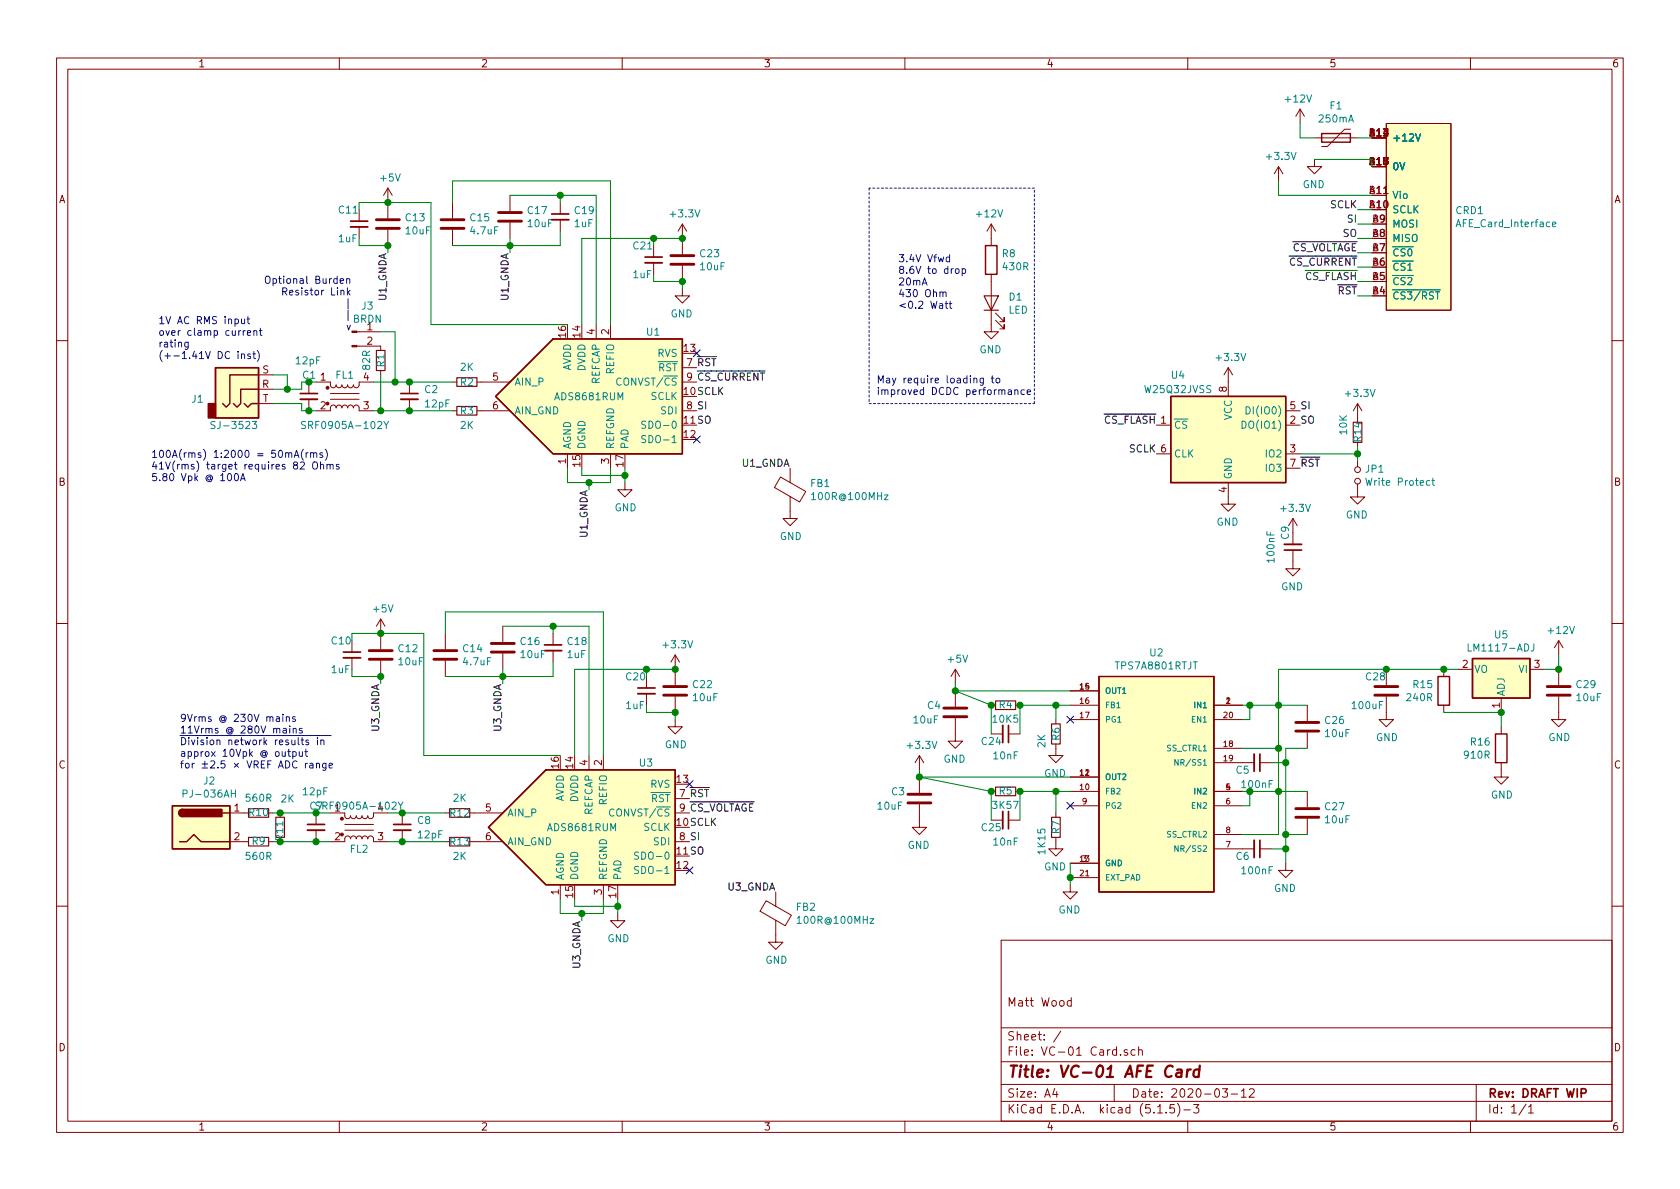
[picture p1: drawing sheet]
<svg xmlns="http://www.w3.org/2000/svg" width="297mm" height="210mm" viewBox="0 0 297 210" stroke-linecap="round" stroke-linejoin="round" font-family="sans-serif">
<g fill="none" stroke="#840000" stroke-width=".18">
<path d="M10 10.3h277v189.9h-277zM12 12.2h273v186.1h-273zM60 10.3v1.9M110 10.3v1.9M160 10.3v1.9M210 10.3v1.9M229.9 19.3l.7 1.3M229.9 19.3v2.5M229.9 19.3l-.8 1.3M260 10.3v1.9M63.5 37.1v2M68.6 33.3l-.8 1.2"/>
<path d="M68.6 33.3v5.3M68.6 33.3l.7 1.2M80 35.8v2.8M90.2 34.5v2.8M90.2 39.4v2.8M99.1 35.8v2M99.1 38.9v2M120.6 39.6v5.4M120.6 39.6l-.7 1.3M120.6 39.6l.8 1.3M175.3 39.6v3.8M175.3 39.6l.7 1.3"/>
<path d="M175.3 39.6l-.8 1.3M226.1 29.5l-.8 1.2M226.1 29.5v2.5M226.1 29.5l.7 1.2M232.4 28.2v1.3h-1.3l1.3 1.2 1.3-1.2h-1.3M232.4 24.4h7.6M238.8 22.9h-1.1l-3 3h-1M245.1 21.8h11.4v33.1h-11.4zM63.1 58.7h4.2M63.5 40.1v2.1M68.6 40.6v2.8M80 40.6v2.8"/>
<path d="M105.4 57.4v2.5M107.9 57.4v2.5M115.6 43.4v2.1M115.6 46.5v2M120.6 51v1.3h-1.2l1.2 1.3 1.3-1.3h-1.3M120.6 47v2.8M175.3 48.5v10.2h-1.3l1.3 1.2 1.2-1.2h-1.2M176 56.6l1.5 1.6v-.8v.8h-.7M176 55.4l1.5 1.5v-.8v.8h-.7M10 60.2h2M45.7 68.8h2.6M45.7 66.3h2.6"/>
<path d="M45.7 71.4h2.6M54.6 67.6v2M54.6 70.6v2M55.9 72.6h2.5v-.6l.4-.4 .5 .1 .1 .4 .2-.3 .2-.2 .5 .1 .2 .4 .1-.3 .3-.2 .4 .1 .2 .4 .1-.3 .3-.2 .4 .1 .2 .4 .2-.4 .4-.1 .4 .4v.6h2.5M55.9 67.6h2.5v.6l.5 .4 .3-.1 .2-.4 .1 .3 .4 .2 .3-.1 .3-.4 .1 .3 .3 .2 .4-.1 .2-.4 .3 .4h.5l.2-.4 .2 .3 .4 .2 .4-.4v-.6h2.5M58.4 69.6h5.1M58.4 70.6h5.1M63.1 61.2h4.2v.8M67.3 65.5v.8M72.4 67.6v2M72.4 70.6v2M80 67.6h.8"/>
<path d="M80 72.6h.8M84.3 67.6h5.9M84.3 72.6h5.9M120.6 67.6h2.6M120.6 72.6h2.6M120.6 65h2.6M204.5 75.2h2.5M217.2 65l-.8 1.3M217.2 65v5.1M217.2 65l.7 1.3M227.3 72.6h2.6M227.3 75.2h2.6"/>
<path d="M240 71.4v3.3M240 78.2v.8M240 71.4l-.7 1.2M240 71.4l.8 1.2M285 60.2h2M100.3 80.3v2.5M107.9 80.3v2.5M110.5 85.3v1.3h1.3l-1.3 1.3-1.3-1.3h1.3M138 84.3l4.5 2.6-1.1 1.9-4.5-2.6zM139.7 87.8v3.9h1.3l-1.3 1.3-1.3-1.3h1.3M139.7 82.8v2.5M204.5 80.3h2.5"/>
<path d="M217.2 85.3v3.8h-1.3l1.3 1.3 1.2-1.3h-1.2M227.3 80.3h2.6M227.3 82.8h2.6M228.6 97.3v3.3h-1.3l1.3 1.2 1.3-1.2h-1.3M228.6 91.7l-.8 1.3M228.6 91.7v4.6M228.6 91.7l.8 1.3M240 85.6v2.3h-1.2l1.2 1.2 1.3-1.2h-1.3M240 81.5v1M10 110.3h2M62.2 113.3v2M62.2 116.3v2.1"/>
<path d="M67.3 109.5v5.3M67.3 116.8v2.8M67.3 109.5l-.8 1.2M67.3 109.5l.8 1.2M78.7 112v2.8M78.7 116.8v2.8M88.9 110.7v2.8M88.9 115.6v2.8M97.8 112v2M97.8 115.1v2M114.3 119.6v2.1M119.4 115.8v5.4"/>
<path d="M119.4 115.8l-.8 1.3M119.4 115.8l.7 1.3M168.9 118.4l-.8 1.2M168.9 118.4v2.5M168.9 118.4l.8 1.2M194.3 119.6h20.3v38.1h-20.3zM245.1 118.4v2.8M255.3 118.4v1.2M257.8 118.4h2.5M270.5 118.4h2.5M275.6 113.3l-.8 1.2M275.6 113.3v2.5"/>
<path d="M275.6 118.4v2.8M275.6 113.3l.8 1.2M285 110.3h2M104.1 133.6v2.5M106.7 133.6v2.5M114.3 122.7v2M119.4 127.2v1.3h1.2l-1.2 1.3-1.3-1.3h1.3M119.4 123.2v2.8M162.6 133.6l-.8 1.3M162.6 133.6v2.5M162.6 137.4v2.8M162.6 133.6l.7 1.3"/>
<path d="M168.9 127v4.1h-1.3l1.3 1.2 1.3-1.2h-1.3M168.9 122.2v2.8M175.3 129.8h2M175.3 124.7h.7M175.3 139.9h.7M178.3 129.8h2M179.6 124.7h.7M179.6 139.9h.7M186.7 131.6v2h-1.3l1.3 1.3 1.3-1.3h-1.3M186.7 127.2v.8M189.2 124.7h5.1M189.2 139.9h5.1"/>
<path d="M189.2 137.4h5.1M189.2 122.2h5.1M189.2 127.2h5.1M214.6 124.7h5.1M214.6 139.9h5.1M214.6 127.2h5.1M214.6 132.3h5.1M214.6 134.9h7.1M222.8 134.9h2M231.1 124.7v2.8M231.1 129.5v2.8M231.1 139.9v2.8"/>
<path d="M245.1 123.2v4h1.3l-1.3 1.3-1.3-1.3h1.3M255.3 124.7v1.3M265.4 134.9v2.5h1.3l-1.3 1.3-1.2-1.3h1.2M265.4 123.4v2.6M265.4 128.5v1.3M275.6 123.2v4h1.3l-1.3 1.3-1.3-1.3h1.3M40.6 148.8h3.3M40.6 143.8h3.3M47.5 148.8h.8M47.5 143.8h.8M49.5 143.8v.7M55.9 143.8v2"/>
<path d="M55.9 146.8v2M58.4 148.8h2.6v-.6l.4-.4 .4 .1 .2 .4 .1-.3 .3-.2 .4 .1 .2 .4 .1-.3 .3-.2 .4 .1 .2 .4 .1-.3 .3-.2 .4 .1 .2 .4 .2-.4 .4-.1 .4 .4v.6h2.6M61 143.8v.6l.4 .4 .4-.1 .2-.4 .1 .3 .3 .2 .4-.1 .2-.4 .1 .3 .3 .2 .4-.1 .2-.4 .3 .4h.5l.2-.4 .2 .3 .4 .2 .4-.4v-.6M61 145.8h5M61 146.8h5M71.1 143.8v2M71.1 146.8v2M78.7 148.8h.8M78.7 143.8h.8M83.1 148.8h5.8M83.1 143.8h5.8M99.1 156.5v2.5"/>
<path d="M106.7 156.5v2.5M119.4 148.8h2.5M119.4 143.8h2.5M119.4 141.2h2.5M135.5 159.3l4.4 2.5-1.1 1.9-4.4-2.6zM137.2 157.7v2.6M162.6 142.2v4.1h-1.3l1.3 1.3 1.2-1.3h-1.2M175.3 145h2M178.3 145h2M186.7 148.1v2h-1.3l1.3 1.3 1.3-1.3h-1.3M186.7 143.8v.7M189.2 156.5v1.2h-1.2l1.2 1.3 1.3-1.3h-1.3"/>
<path d="M189.2 152.6h5.1M189.2 155.2h5.1M189.2 142.5h5.1M214.6 142.5h5.1M214.6 150.1h7.1M214.6 147.6h5.1M222.8 150.1h2M227.3 152.6v1.3h-1.2l1.2 1.3 1.3-1.3h-1.3M231.1 144.8v2.8M10 160.2h2M109.2 161.5v1.3h1.3l-1.3 1.3-1.3-1.3h1.3M137.2 162.8v3.8h1.2l-1.2 1.3-1.3-1.3h1.3"/>
<path d="M177 166.3h108v32h-108zM189.4 177l-.4-.1-.3 .3 .1 .6 .2 .1 .4-.1M189.4 176.4v1.5M285 160.2h2M60 198.3v1.9M110 198.3v1.9M160 198.3v1.9M177 194.8h108M177 191.8h108M177 187.8h108M177 181.8h108M186.5 192.5l-.4 1h1"/>
<path d="M186.8 193v1M187.6 182.3l-1.3 2M197 191.8v3M198.1 186.5v.1M199.3 185.7a.37 .37 0 0 0-.5 .1v.2l.5 .2 .1 .1-.2 .3-.4-.1M200.7 185.7l-.4-.1-.3 .3 .1 .6 .2 .1 .4-.1M201.3 185.7h.1a.37 .37 0 0 1 .6 .1v.8M201.3 185.1v1.5M204.7 196.8h.8M206.2 196.7v.1M207.6 195.3h-.7l-.1 .7 .2-.1 .5 .1 .2 .2-.1 .5-.2 .1-.6-.1M208.2 195.1a1.71 1.71 0 0 1 0 2.3"/>
<path d="M209.3 196.3h1.2M210 198.3v1.9M211 195.3h1l-.5 .6 .4 .1v.7l-.2 .1-.7-.1M216.1 192.5h.9l-.4 .6 .4 .1v.7l-.2 .1-.7-.1M217.7 193.5h1.1M219.5 193l.4-.5v1.5M219.5 194h.8M220.9 192.7l.2-.2h.4l.2 .2 .1 .3-1 1h1M260 198.3v1.9M261 191.8v6.5M269.8 195.2l-1.2 2M270.3 195.8l.4-.5v1.5"/>
<path d="M270.3 196.8h.8"/>
<circle cx="240" cy="85.1" r=".51"/>
<circle cx="240" cy="83.1" r=".51"/>
</g>
<g fill="none" stroke="#840000" stroke-width=".3">
<path d="M62 39.1h3M97.5 37.8h3.1M114 45.5h3.1M53.1 69.6h3M70.9 69.6h3M227.1 97.3h3M60.7 115.3h3.1M96.3 114h3M112.8 121.7h3M178.3 128.3v3M222.8 133.3v3.1M54.4 145.8h3"/>
<path d="M69.6 145.8h3M178.3 143.5v3.1M222.8 148.6v3M279.6 193.3l.7-.1 .1-.2-.1-.4-.7-.1v1.5"/>
</g>
<path d="M208.1 189.2h.8l-.1 1.2M208.9 189.6l-.6 .1a.4 .4 0 0 0-.4 .3 .4 .4 0 0 0 .3 .4l.7-.1M210 189.1l-.2 1.3M210.5 189.1a.5 .5 0 0 0-.6 .4M212.1 189.2a.68 .68 0 0 0-1 .3l-.1 .6 .2 .2 .1 .1 .6-.1M212.1 188.4l-.2 2" fill="none" stroke="#840000" stroke-width=".41"/>
<g fill="#ffffc2" stroke="#ffffc2" stroke-width=".18">
<path d="M245.1 21.8h11.4v33.1h-11.4z"/>
<path d="M30.5 142.5h10.1v7.6h-10.1z"/>
<path d="M96.5 136.1h22.9v20.4h-22.9l-10.1-10.2z"/>
<path d="M260.3 116.5h10.2v6.9h-10.2z"/>
<path d="M38.1 65h7.6v8.9h-7.6z"/>
<path d="M207 70.1h20.3v15.2h-20.3z"/>
<path d="M194.3 119.6h20.3v38.1h-20.3z"/>
<path d="M97.8 59.9h22.8v20.4h-22.8l-10.2-10.2z"/>
</g>
<g fill="none" stroke="#008484" stroke-width=".18">
<path d="M250.3 23.7l.4 1.2 .5-1.2M274.5 39.7l.6-.1-.1-.3h-.3l-.2 .1v.7h.5M248.7 46.2h1.2M253.7 51.3h1M253.8 51.6h.7M38 74.6l-.5-.1-.2 .1v.4l.6 .3 .1 .3-.2 .2-.5-.1M44.6 74.5h.8l-.4 .5 .3 .1v.6l-.1 .1-.6-.1M54 74.6l-.5-.1-.2 .3 .1 .3 .6 .2v.4l-.2 .1-.5-.1M67.9 74.5l.4 .7 .4-.7M68.3 75.2v.6M114.2 74.5h-.5l-.2 .1 .1 .4 .5 .3 .1 .2-.3 .2h-.4M114.2 77.1l-.5-.1-.2 .1 .1 .5 .5 .2 .1 .2-.3 .3-.4-.1"/>
<path d="M219.6 74.5a.64 .64 0 0 1 .7 .6 .64 .64 0 0 1-.7 .6zM220.3 71.9a.64 .64 0 0 1 .8 .7 .64 .64 0 0 1-.8 .6zM143.5 87.4l.3-.3v1.3M143.5 88.4h.7M253.2 85h.4M253.3 84.6v1l.3 .2M259.6 113.9v1.2h.6M271.2 113.9v.9a.39 .39 0 0 1-.5 .3M41.6 139.7v1.3M208.3 134.3v1l-.6-1v1M32.4 140.4l.6-.1v-.5l-.6-.1v1.3M40.9 140.3h.7"/>
<path d="M70.4 141.8l.4 .7 .4-.7M70.8 142.5v.6M112.9 150.7h-.5l-.2 .1 .1 .4 .6 .3v.2l-.2 .2h-.5M112.9 153.3l-.5-.1-.2 .1 .1 .5 .6 .2v.2l-.2 .3-.5-.1M208.3 149.5v1.1l-.6-1.1v1.1M140.9 162.4l.4-.4v1.3M140.9 163.3h.8"/>
</g>
<g fill="none" stroke="#840000" stroke-width=".2">
<path d="M174 52.3h2.5l-1.2 2.6zM174 54.9h2.5M66.5 62h1.6v3.5h-1.6zM80.8 71.9h3.5v1.5h-3.5zM80.8 66.8h3.5v1.5h-3.5zM239.3 74.7h1.5v3.5h-1.5zM176 139.2h3.6v1.5h-3.6zM176 123.9h3.6v1.6h-3.6zM185.9 128h1.6v3.6h-1.6zM43.9 148.1h3.6v1.5h-3.6zM43.9 143h3.6v1.5h-3.6zM48.8 144.5h1.5v3.6h-1.5z"/>
<path d="M79.5 148.1h3.6v1.5h-3.6zM79.5 143h3.6v1.5h-3.6zM185.9 144.5h1.6v3.6h-1.6z"/>
</g>
<g fill="none" stroke="#840000" stroke-width=".25">
<path d="M233.7 23.6h5.1v1.5h-5.1zM97.8 59.9h22.8v20.4h-22.8l-10.2-10.2zM174.2 43.4h2.1v5.1h-2.1zM38.1 65h7.6v8.9h-7.6zM43.2 71.4l.6 .6 .6-.6h1.3M45.7 68.8h-3.2v2.6l-.6 .6-.6-.6M45.7 66.3h-5.1v5.1l-.6 .6-.6-.6M207 70.1h20.3v15.2h-20.3zM194.3 119.6h20.3v38.1h-20.3zM254.3 119.6h2v5.1h-2zM260.3 116.5h10.2v6.9h-10.2zM96.5 136.1h22.9v20.4h-22.9l-10.1-10.2z"/>
<path d="M264.4 129.8h2v5.1h-2zM30.5 142.5h10.1v7.6h-10.1zM31.7 148.8h1.3l1.3-1.2 1.3 1.2h5M32.3 143.1a.63 .63 0 0 0-.7 .7 .63 .63 0 0 0 .7 .6M39.4 143.8h1.2"/>
</g>
<g fill="#840000" stroke="#840000" stroke-width=".25">
<path d="M31.8 143.3l.5-.2v1.3a.64 .64 0 0 1-.6-.4 .64 .64 0 0 1 .1-.7z"/>
<path d="M32.3 143.1h6.9v1.3h-6.9z"/>
<path d="M36.8 71.4h1.3v2.5h-1.3z"/>
</g>
<g fill="#840000" stroke="#840000" stroke-width=".18">
<path d="M62.2 61.1h.9v.2h-.9z"/>
<path d="M62.2 58.5h.9v.3h-.9z"/>
<circle cx="60.5" cy="144.8" r=".25"/>
<circle cx="57.9" cy="68.6" r=".25"/>
</g>
<g fill="none" stroke="#840000" stroke-width=".51">
<path d="M66.5 38.9h4.1M78 38.9h4M88.1 39.1h4.1M88.1 37.6h4.1M66.5 40.4h4.1M78 40.4h4M118.6 46.7h4.1M118.6 45.2h4.1M65.3 116.6h4M65.3 115.1h4M76.7 116.6h4.1M76.7 115.1h4.1"/>
<path d="M86.9 115.3h4M86.9 113.8h4M117.3 122.9h4.1M117.3 121.4h4.1M166.9 126.7h4M166.9 125.2h4M229.1 129.3h4.1M229.1 127.8h4.1M243.1 122.9h4M243.1 121.4h4M273.6 122.9h4M273.6 121.4h4"/>
<path d="M160.5 142h4.1M160.5 140.5h4.1M229.1 144.5h4.1M229.1 143h4.1"/>
</g>
<g fill="none" stroke="#840000" stroke-width=".33">
<path d="M97.5 38.9h3.1M62 40.1h3M114 46.5h3.1M53.1 70.6h3M70.9 70.6h3M227.1 96.3h3M60.7 116.3h3.1M96.3 115.1h3M112.8 122.7h3M177.3 128.3v3M221.7 133.3v3.1M54.4 146.8h3"/>
<path d="M69.6 146.8h3M177.3 143.5v3.1M221.7 148.6v3"/>
</g>
<path d="M153.7 33.3v38.1M182.9 33.3h-29.2M153.7 71.4h29.2M182.9 71.4v-38.1" fill="none" stroke="#0000c2" stroke-width=".18" stroke-dasharray=".4 .4"/>
<g fill="none" stroke="#008400" stroke-width=".18">
<path d="M63.5 37.1v-1.3h12.7v21.6h24.1M80 35.8v-3.8h27.9v25.4M90.2 34.5h15.2v22.9M99.1 34.5v1.3M226.1 32v2.5h16.5M229.9 21.8v2.6h2.5M232.4 28.2h10.2M240 24.4h2.6M240 37.1h2.6M240 39.6h2.6M63.5 43.4h5.1v1.3M67.3 58.7h2.5v8.9"/>
<path d="M90.2 42.2v2.5M99.1 40.9v2.5h-19.1M115.6 49.8h5v1.2M115.6 42.2v1.2M120.6 42.2h-17.7v15.2M240 42.2h2.6M240 49.8h2.6M240 52.3h2.6M240 47.2h2.6M240 44.7h2.6M48.3 71.4h5v1.2h2.6M48.3 66.3h2.5v2.5"/>
<path d="M53.3 67.6v1.2h-5M66 67.6h14M66 72.6h14M67.3 66.3v6.3M240 79v2.5M100.3 82.8v2.5h7.6v-2.5M102.9 82.8v1.3h7.6M104.1 85.3v1.3M110.5 82.8v2.5M229.9 80.3h10.1M62.2 119.6h5.1v1.3M62.2 113.3v-1.3h12.7v21.6h24.2"/>
<path d="M78.7 112v-3.8h28v25.4M88.9 110.7h15.2v22.9M88.9 118.4v2.5M97.8 110.7v1.3M97.8 117.1v2.5h-19.1M114.3 118.4v1.2M119.4 118.4h-17.8v15.2M257.8 118.4h-31.7v29.2h-6.4M275.6 115.8v2.6h-2.6M114.3 126h5.1v1.2M162.6 137.4l12.7 2.5v5.1M162.6 137.4h26.6"/>
<path d="M162.6 136.1v1.3M168.9 122.2l6.4 2.5v5.1M168.9 122.2h20.3M168.9 120.9v1.3M186.7 124.7v2.5M186.7 139.9v3.9M189.2 124.7h-8.9v5.1M189.2 139.9h-8.9v5.1M219.7 124.7h11.4M219.7 132.3h6.4M221 124.7v2.5h-1.3M224.8 134.9h2.5"/>
<path d="M231.1 132.3h-3.8v20.3M231.1 139.9h-10.1v2.6h-1.3M255.3 126h10.1v2.5M48.3 143.8h7.6M49.5 148.8h8.9M68.6 148.8h10.1M68.6 143.8h10.1M99.1 159v2.5h7.6v-2.5M101.6 159v1.3h7.6M109.2 159v2.5M189.2 152.6v3.9M224.8 150.1h2.5"/>
<path d="M227.3 147.6h3.8M102.9 161.5v1.3"/>
</g>
<g fill="none" stroke="#0000c2" stroke-width=".18">
<path d="M42.7 56.4v.8h.4l.2-.1M43.3 56.4v.8M43.4 58.5l-.4 .2M43.7 56.4h.4M43.7 58.9l.6-.1v-.3h-.4l-.2 .1 .1 .7h.5M43.8 56v1.1l.3 .1M44.9 58.6l.2-.1h.3v.8M44.9 58.5v.8M45.8 58.5h.5M46 58v1.1l.3 .2M47 49l.2-.2a.45 .45 0 0 1 .6 .5v.4l-.2 .4h-.5a1.07 1.07 0 0 1-.1-1.1zM50 51.6l.6-.1 .1-.2-.1-.3-.1-.1h-.5v1.3"/>
<path d="M50.3 51.6l.4 .6M61.3 49.4l.2-.1h.3v.8M61.5 51.7l.4 .5M61.5 52.8v1.9M61.5 54.9v1.8M61.9 51.3l-.5 .5M166.2 51.8l.2-.2 .3 .1v.8M166.7 51.8l.2-.2 .3 .1 .1 .8M167.1 53.7h.5M167.3 53.3v1.1l.3 .1M167.8 53.7h.5M167.9 45.5h-.4l-.2 .2 .1 .5h.5"/>
<path d="M167.9 45v1.3M168 53.3v1.1l.3 .1M169 47.6l.3-.1 .2 .1v.7l-.3 .1-.3-.3zM170.1 47.6l.4-.1 .2 .2-.1 .6h-.5M170.1 47.5v1.3M33.3 60.5v1l-.3 .3-.3-.1M33.3 60.6l-.4-.1-.2 .3 .1 .5h.5M42.1 62.1v.2M42.7 62.7l.2-.1h.3l.1 .8M42.7 62.6v.8M44.3 62.6h-.3l-.2 .2v.1l.5 .2v.3h-.5M44.7 62.6h.5"/>
<path d="M44.9 62.1v1.1l.3 .2M45.5 62a1.47 1.47 0 0 1 0 1.9M53.6 79.4a1.47 1.47 0 0 0 0 2M57.5 79.4a1.4 1.4 0 0 1 0 2M173.9 66.9l-.1 1.1-.2 .1h-.3M173.9 66.9h-.4l-.2 .2 .1 .6h.5M175.3 66.9h.4M175.4 66.4v1.1l.3 .2M176.2 66.9h.3l.3 .2-.1 .6h-.3l-.3-.2zM178.3 69h.5v.8M178.8 69.2l-.4 .1-.2 .2 .1 .2h.5M179.4 69.1l.2-.2 .3 .1 .1 .8"/>
<path d="M179.4 68.9v.9M181.1 69l-.3-.1-.3 .3 .1 .5h.5M181.6 69.3l.6-.1v-.2l-.4-.1-.2 .2 .1 .6h.5M41.6 83.8l.1-.1a.67 .67 0 0 1 .5 .7 .67 .67 0 0 1-.5 .6 .83 .83 0 0 1-.1-1.2zM42.5 85l.5-1.3 .4 1.3M42.6 84.7h.7M52 80.9l.4-1.3 .5 1.3M52.1 80.5h.6M54.1 80.1v.8M54.5 80.1l-.4 .2M54.9 80.2l.2-.1h.3v.8M54.9 80.1v.8"/>
<path d="M55.3 81.9l.3-.2a.45 .45 0 0 1 .5 .4v.4l-.1 .4h-.6a1 1 0 0 1-.1-1zM55.4 80.2l.3-.1h.2l.1 .8M56.7 82.2l.1-.1 .3 .1 .1 .8M56.7 81.7v1.3M57 80.1h-.3l-.2 .1 .1 .2 .4 .1v.3h-.5M57.8 82.2l.2-.1 .3 .1 .1 .8M57.8 82.1v.9M58.4 82.3l.1-.2 .4 .1v.8M59.9 82.2l-.3-.1-.1 .2v.2l.4 .1v.3h-.4M50 126.3v.1M50 126.7v.9M50.1 128.8h.5v.8"/>
<path d="M50.6 126.9l.2-.2 .3 .1 .1 .8M50.6 129.1l-.4 .1-.2 .1 .2 .3h.4M50.6 126.7v.9M50.9 132.9h.5M51.1 132.5v1.1l.3 .2M51.2 128.4v.1M51.2 128.8v.8M51.8 133l.3-.1 .3 .2-.2 .6h-.4M51.8 132.9v1.3M51.8 128.9l.2-.1h.3l.1 .8M51.8 128.8v.8M52.2 126.8l-.3-.1-.2 .2 .1 .2 .4 .1v.3h-.5"/>
<path d="M52.4 130.1h6.1M52.7 130.4v1.1l.2 .2M52.9 132.9l.1 .8 .3 .1 .2-.2M53.2 130.9h.5M53.4 128.8h-.3l-.2 .2 .1 .2 .4 .1v.3h-.5M53.4 130.4v1.1l.3 .2M53.5 132.9v.9M53.9 132.9h.5M54.1 132.5v1.1l.3 .2M54.4 135l-.4 .2M54.6 130.9h-.3l-.2 .1v.2l.5 .1v.3h-.5M54.8 135h.5v.8"/>
<path d="M55.3 135.3h-.4l-.2 .2 .1 .3h.5M56 135.1l.1-.1h.3l.1 .8M56 135v.8M56.1 130.4v.2M56.1 130.9v.8M56.7 131l.2-.1h.3l.1 .8M56.7 130.9v.8M57.6 135v1.1l-.2 .1h-.3M57.6 135h-.3l-.3 .2 .1 .6h.5M58.2 135.4l.6-.1-.1-.3h-.3l-.2 .1v.7h.5"/>
</g>
<g fill="#008400" stroke="#008400" stroke-width=".25">
<circle cx="50.8" cy="68.8" r=".51"/>
<circle cx="88.9" cy="119.6" r=".51"/>
<circle cx="119.4" cy="126" r=".51"/>
<circle cx="69.9" cy="67.6" r=".51"/>
<circle cx="226.1" cy="124.7" r=".51"/>
<circle cx="68.6" cy="43.4" r=".51"/>
<circle cx="102.9" cy="161.5" r=".51"/>
<circle cx="120.7" cy="49.8" r=".51"/>
<circle cx="97.8" cy="110.7" r=".51"/>
<circle cx="72.4" cy="67.6" r=".51"/>
<circle cx="54.6" cy="72.6" r=".51"/>
<circle cx="104.1" cy="85.3" r=".51"/>
<circle cx="67.3" cy="112" r=".51"/>
<circle cx="54.6" cy="67.6" r=".51"/>
<circle cx="67.3" cy="72.6" r=".51"/>
<circle cx="110.5" cy="84.1" r=".51"/>
<circle cx="72.4" cy="72.6" r=".51"/>
<circle cx="67.3" cy="119.6" r=".51"/>
<circle cx="227.3" cy="147.6" r=".51"/>
<circle cx="162.6" cy="137.4" r=".51"/>
<circle cx="226.1" cy="132.3" r=".51"/>
<circle cx="189.2" cy="155.2" r=".51"/>
<circle cx="186.7" cy="124.7" r=".51"/>
<circle cx="180.3" cy="139.9" r=".51"/>
<circle cx="175.3" cy="139.9" r=".51"/>
<circle cx="90.2" cy="43.4" r=".51"/>
<circle cx="186.7" cy="139.9" r=".51"/>
<circle cx="55.9" cy="143.8" r=".51"/>
<circle cx="55.9" cy="148.8" r=".51"/>
<circle cx="68.6" cy="35.8" r=".51"/>
<circle cx="71.1" cy="143.8" r=".51"/>
<circle cx="226.1" cy="139.9" r=".51"/>
<circle cx="71.1" cy="148.8" r=".51"/>
<circle cx="99.1" cy="34.5" r=".51"/>
<circle cx="109.2" cy="160.3" r=".51"/>
<circle cx="49.5" cy="143.8" r=".51"/>
<circle cx="49.5" cy="148.8" r=".51"/>
<circle cx="115.6" cy="42.2" r=".51"/>
<circle cx="120.7" cy="42.2" r=".51"/>
<circle cx="240" cy="80.3" r=".51"/>
<circle cx="221" cy="124.7" r=".51"/>
<circle cx="119.4" cy="118.4" r=".51"/>
<circle cx="245.1" cy="118.4" r=".51"/>
<circle cx="221" cy="139.9" r=".51"/>
<circle cx="255.3" cy="118.4" r=".51"/>
<circle cx="114.3" cy="118.4" r=".51"/>
<circle cx="275.6" cy="118.4" r=".51"/>
<circle cx="227.3" cy="134.9" r=".51"/>
<circle cx="180.3" cy="124.7" r=".51"/>
<circle cx="175.3" cy="124.7" r=".51"/>
<circle cx="227.3" cy="150.1" r=".51"/>
<circle cx="265.4" cy="126" r=".51"/>
<circle cx="168.9" cy="122.2" r=".51"/>
</g>
<path d="M122.6 61.9l1.2 1.2M122.6 77.1l1.2 1.2M123.8 61.9l-1.2 1.2M123.8 77.1l-1.2 1.2M121.3 138.1l1.2 1.2M122.5 138.1l-1.2 1.2M188.6 126.6l1.2 1.3M189.8 126.6l-1.2 1.3M121.3 153.3l1.2 1.2M122.5 153.3l-1.2 1.2M188.6 141.9l1.2 1.2M189.8 141.9l-1.2 1.2" fill="none" stroke="#000084" stroke-width=".18"/>
<text font-size="2.8" fill="#840000" x="178" y="190.5">Title: VC-01 AFE Card</text>
<g font-size="2.1" fill="#840000">
<text x="178" y="178">Matt Wood</text>
<text x="178" y="184">Sheet: /</text>
<text x="178" y="186.7">File: VC-01 Card.sch</text>
<text x="178" y="196.9">KiCad E.D.A. kicad (5.1.5)-3</text>
<text x="178" y="194.1">Size: A4</text>
<text x="200" y="194.1">Date: 2020-03-12</text>
<text x="263" y="194.1">Rev: DRAFT WIP</text>
<text x="263" y="196.9">Id: 1/1</text>
</g>
<g font-size="1.8" fill="#840000">
<text x="35" y="11.9">1</text>
<text x="85" y="11.9">2</text>
<text x="135" y="11.9">3</text>
<text x="185" y="11.9">4</text>
<text x="235" y="11.9">5</text>
<text x="285" y="11.9">6</text>
<text x="242.2" y="24.1">B12</text>
<text x="244.4" y="24.1">4</text>
<text x="244.4" y="29.2">7</text>
<text x="10.4" y="35.9">A</text>
<text x="242.2" y="34.3">B11</text>
<text x="285.4" y="35.9">A</text>
<text x="242.2" y="36.8">B10</text>
<text x="242.7" y="41.9">B8</text>
<text x="242.7" y="39.4">B9</text>
<text x="242.7" y="47">B6</text>
<text x="242.7" y="44.4">B7</text>
<text x="242.7" y="52.1">B4</text>
<text x="242.7" y="49.5">B5</text>
<text x="64.9" y="58.4">1</text>
<text x="100.1" y="59.6" transform="rotate(-90 100.1 59.6)">16</text>
<text x="102.6" y="59.6" transform="rotate(-90 102.6 59.6)">14</text>
<text x="105.2" y="59.2" transform="rotate(-90 105.2 59.2)">4</text>
<text x="107.7" y="59.2" transform="rotate(-90 107.7 59.2)">2</text>
<text x="64.9" y="61">2</text>
<text x="121" y="62.2">13</text>
<text x="46.4" y="68.6">R</text>
<text x="46.4" y="66">S</text>
<text x="46.5" y="71.1">T</text>
<text x="56.7" y="67.3">1</text>
<text x="64.3" y="67.3">4</text>
<text x="87.1" y="67.3">5</text>
<text x="216.9" y="69.3" transform="rotate(-90 216.9 69.3)">8</text>
<text x="56.7" y="72.4">2</text>
<text x="64.3" y="72.4">3</text>
<text x="87.1" y="72.4">6</text>
<text x="121" y="77.5">12</text>
<text x="100.1" y="82" transform="rotate(-90 100.1 82)">1</text>
<text x="102.6" y="82.5" transform="rotate(-90 102.6 82.5)">15</text>
<text x="107.7" y="82" transform="rotate(-90 107.7 82)">3</text>
<text x="110.2" y="82.5" transform="rotate(-90 110.2 82.5)">17</text>
<text x="228.1" y="80">3</text>
<text x="10.4" y="85.9">B</text>
<text x="216.9" y="87.1" transform="rotate(-90 216.9 87.1)">4</text>
<text x="285.4" y="85.9">B</text>
<text x="258.6" y="118.1">2</text>
<text x="271.3" y="118.1">3</text>
<text x="265.2" y="125.2" transform="rotate(-90 265.2 125.2)">1</text>
<text x="10.4" y="135.9">C</text>
<text x="98.8" y="135.8" transform="rotate(-90 98.8 135.8)">16</text>
<text x="101.3" y="135.8" transform="rotate(-90 101.3 135.8)">14</text>
<text x="103.9" y="135.4" transform="rotate(-90 103.9 135.4)">4</text>
<text x="106.4" y="135.4" transform="rotate(-90 106.4 135.4)">2</text>
<text x="285.4" y="135.9">C</text>
<text x="41.4" y="143.5">1</text>
<text x="85.9" y="143.5">5</text>
<text x="119.7" y="138.4">13</text>
<text x="41.4" y="148.6">2</text>
<text x="59.2" y="148.6">2</text>
<text x="66.8" y="148.6">3</text>
<text x="85.9" y="148.6">6</text>
<text x="119.7" y="153.7">12</text>
<text x="98.8" y="158.2" transform="rotate(-90 98.8 158.2)">1</text>
<text x="101.3" y="158.7" transform="rotate(-90 101.3 158.7)">15</text>
<text x="106.4" y="158.2" transform="rotate(-90 106.4 158.2)">3</text>
<text x="109" y="158.7" transform="rotate(-90 109 158.7)">17</text>
<text x="10.4" y="185.9">D</text>
<text x="285.4" y="185.9">D</text>
<text x="35" y="199.9">1</text>
<text x="85" y="199.9">2</text>
<text x="135" y="199.9">3</text>
<text x="185" y="199.9">4</text>
<text x="235" y="199.9">5</text>
<text x="285" y="199.9">6</text>
</g>
<g font-size="1.8" fill="#008484">
<text x="227.4" y="18.1">+12V</text>
<text x="233.3" y="21.7">250mA</text>
<text x="235.2" y="19.3">F1</text>
<text x="224.1" y="28.3">+3.3V</text>
<text x="246.1" y="25">+12V</text>
<text x="67.4" y="32.1">+5V</text>
<text x="230.3" y="33.3">GND</text>
<text x="246.1" y="35.2">Vio</text>
<text x="246.1" y="30.1">0V</text>
<text x="60" y="37.8">C11</text>
<text x="71.8" y="39.1">C13</text>
<text x="71.8" y="41.4">10uF</text>
<text x="83.2" y="39.1">C15</text>
<text x="83.3" y="41.4">4.7uF</text>
<text x="93.4" y="37.9">C17</text>
<text x="93.4" y="40.2">10uF</text>
<text x="101.6" y="40.2">1uF</text>
<text x="101.7" y="37.9">C19</text>
<text x="118.7" y="38.4">+3.3V</text>
<text x="172.8" y="38.4">+12V</text>
<text x="246.1" y="37.7">SCLK</text>
<text x="246.1" y="40.3">MOSI</text>
<text x="257.4" y="37.9">CRD1</text>
<text x="257.9" y="40.2">AFE_Card_Interface</text>
<text x="112" y="44.1">C21</text>
<text x="123.9" y="45.5">C23</text>
<text x="123.9" y="47.8">10uF</text>
<text x="177.2" y="45.5">R8</text>
<text x="177.4" y="47.8">430R</text>
<text x="246.1" y="47.9">CS1</text>
<text x="246.1" y="45.3">CS0</text>
<text x="246.1" y="42.8">MISO</text>
<text x="178.4" y="53.2">D1</text>
<text x="246.1" y="53">CS3/RST</text>
<text x="246.1" y="50.4">CS2</text>
<text x="62.4" y="57.1">BRDN</text>
<text x="64" y="54.8">J3</text>
<text x="114.4" y="59.4">U1</text>
<text x="118.6" y="56.1">GND</text>
<text x="178.3" y="55.5">LED</text>
<text x="52.4" y="64.4">12pF</text>
<text x="65.5" y="65.3" transform="rotate(-90 65.5 65.3)">82R</text>
<text x="68" y="64.9" transform="rotate(-90 68 64.9)">R1</text>
<text x="81.4" y="65.6">2K</text>
<text x="101" y="65.7" transform="rotate(-90 101 65.7)">AVDD</text>
<text x="103.5" y="65.7" transform="rotate(-90 103.5 65.7)">DVDD</text>
<text x="116.3" y="63.1">RVS</text>
<text x="116.4" y="65.7">RST</text>
<text x="173.2" y="62.5">GND</text>
<text x="215.2" y="63.8">+3.3V</text>
<text x="34" y="71.2">J1</text>
<text x="59.4" y="67">FL1</text>
<text x="75.1" y="69.5">C2</text>
<text x="81.4" y="68.2">R2</text>
<text x="90.9" y="68.2">AIN_P</text>
<text x="98.3" y="70.8">ADS8681RUM</text>
<text x="106" y="68" transform="rotate(-90 106 68)">REFCAP</text>
<text x="108.6" y="66.1" transform="rotate(-90 108.6 66.1)">REFIO</text>
<text x="109.6" y="68.2">CONVST/CS</text>
<text x="115.1" y="70.7">SCLK</text>
<text x="202.5" y="69.5">W25Q32JVSS</text>
<text x="207.2" y="67">U4</text>
<text x="238.1" y="70.2">+3.3V</text>
<text x="38" y="75.9">SJ-3523</text>
<text x="54.2" y="75.9">SRF0905A-102Y</text>
<text x="75.3" y="72.1">12pF</text>
<text x="81.4" y="73.3">R3</text>
<text x="81.4" y="75.9">2K</text>
<text x="90.9" y="73.3">AIN_GND</text>
<text x="114.5" y="75.8">SDO-0</text>
<text x="116.9" y="73.3">SDI</text>
<text x="207.5" y="75.8">CS</text>
<text x="217.8" y="74.3" transform="rotate(-90 217.8 74.3)">VCC</text>
<text x="220.1" y="75.8">DO(IO1)</text>
<text x="221" y="73.3">DI(IO0)</text>
<text x="238.2" y="76.8" transform="rotate(-90 238.2 76.8)">10K</text>
<text x="101" y="79.5" transform="rotate(-90 101 79.5)">AGND</text>
<text x="103.5" y="79.5" transform="rotate(-90 103.5 79.5)">DGND</text>
<text x="108.6" y="79.5" transform="rotate(-90 108.6 79.5)">REFGND</text>
<text x="111.1" y="79.5" transform="rotate(-90 111.1 79.5)">PAD</text>
<text x="114.5" y="78.4">SDO-1</text>
<text x="207.5" y="80.9">CLK</text>
<text x="224" y="80.9">IO2</text>
<text x="224" y="83.4">IO3</text>
<text x="240.7" y="78" transform="rotate(-90 240.7 78)">R14</text>
<text x="241.5" y="83.6">JP1</text>
<text x="143.4" y="86.1">FB1</text>
<text x="144" y="88.4">100R@100MHz</text>
<text x="217.8" y="84.8" transform="rotate(-90 217.8 84.8)">GND</text>
<text x="242.1" y="85.9">Write Protect</text>
<text x="108.7" y="90.4">GND</text>
<text x="137.9" y="95.5">GND</text>
<text x="215.1" y="93">GND</text>
<text x="226.6" y="90.5">+3.3V</text>
<text x="227.9" y="95.3" transform="rotate(-90 227.9 95.3)">C9</text>
<text x="237.9" y="91.7">GND</text>
<text x="225.3" y="99.3" transform="rotate(-90 225.3 99.3)">100nF</text>
<text x="226.5" y="104.4">GND</text>
<text x="58.7" y="114">C10</text>
<text x="66.1" y="108.3">+5V</text>
<text x="264.3" y="112.9">U5</text>
<text x="273.9" y="112.1">+12V</text>
<text x="70.5" y="115.3">C12</text>
<text x="70.6" y="117.6">10uF</text>
<text x="81.9" y="115.3">C14</text>
<text x="82" y="117.6">4.7uF</text>
<text x="92.1" y="114.1">C16</text>
<text x="92.2" y="116.4">10uF</text>
<text x="100.4" y="116.4">1uF</text>
<text x="100.4" y="114.1">C18</text>
<text x="117.4" y="114.6">+3.3V</text>
<text x="167.7" y="117.2">+5V</text>
<text x="197.4" y="118.4">TPS7A8801RTJT</text>
<text x="203.4" y="116.1">U2</text>
<text x="260.1" y="115.2">LM1117-ADJ</text>
<text x="260.6" y="119">VO</text>
<text x="268.6" y="119">VI</text>
<text x="110.8" y="120.3">C20</text>
<text x="122.6" y="121.7">C22</text>
<text x="122.6" y="124">10uF</text>
<text x="164" y="125.4">C4</text>
<text x="176.7" y="125.3">R4</text>
<text x="239.2" y="125.4">100uF</text>
<text x="241.6" y="120.3">C28</text>
<text x="248.8" y="124">240R</text>
<text x="249.9" y="121.7">R15</text>
<text x="266.1" y="123.2" transform="rotate(-90 266.1 123.2)">ADJ</text>
<text x="278.8" y="121.7">C29</text>
<text x="278.8" y="124">10uF</text>
<text x="161.6" y="127.9">10uF</text>
<text x="173.6" y="131.7">C24</text>
<text x="175.7" y="127.8">10K5</text>
<text x="187.4" y="130.9" transform="rotate(-90 187.4 130.9)">R6</text>
<text x="234.3" y="128">C26</text>
<text x="234.4" y="130.3">10uF</text>
<text x="243.3" y="131.1">GND</text>
<text x="260.1" y="131.8">R16</text>
<text x="273.8" y="131.1">GND</text>
<text x="113.1" y="135.6">U3</text>
<text x="117.6" y="132.3">GND</text>
<text x="160.6" y="132.4">+3.3V</text>
<text x="166.8" y="134.9">GND</text>
<text x="175.7" y="134.3">10nF</text>
<text x="184.6" y="137.4">GND</text>
<text x="184.8" y="132.2" transform="rotate(-90 184.8 132.2)">2K</text>
<text x="218.6" y="136.8">C5</text>
<text x="259" y="134.2">910R</text>
<text x="32.9" y="141">PJ-036AH</text>
<text x="36" y="138.7">J2</text>
<text x="43.6" y="141.8">560R</text>
<text x="49.7" y="141.9">2K</text>
<text x="53.7" y="140.6">12pF</text>
<text x="59.2" y="143.5">1</text>
<text x="66.8" y="143.5">4</text>
<text x="80.2" y="141.8">2K</text>
<text x="99.7" y="141.9" transform="rotate(-90 99.7 141.9)">AVDD</text>
<text x="102.2" y="141.9" transform="rotate(-90 102.2 141.9)">DVDD</text>
<text x="107.3" y="142.3" transform="rotate(-90 107.3 142.3)">REFIO</text>
<text x="115" y="139.3">RVS</text>
<text x="115.1" y="141.9">RST</text>
<text x="155.3" y="143.2">10uF</text>
<text x="157.7" y="140.6">C3</text>
<text x="175.7" y="143">3K57</text>
<text x="176.7" y="140.5">R5</text>
<text x="234.3" y="143.3">C27</text>
<text x="263.6" y="141.2">GND</text>
<text x="44.1" y="144.3">R10</text>
<text x="44.6" y="149.4">R9</text>
<text x="73.9" y="145.7">C8</text>
<text x="74" y="148.3">12pF</text>
<text x="79.7" y="149.5">R13</text>
<text x="79.7" y="144.4">R12</text>
<text x="89.7" y="144.4">AIN_P</text>
<text x="89.7" y="149.5">AIN_GND</text>
<text x="97.1" y="147">ADS8681RUM</text>
<text x="104.8" y="144.2" transform="rotate(-90 104.8 144.2)">REFCAP</text>
<text x="108.3" y="144.4">CONVST/CS</text>
<text x="113.8" y="146.9">SCLK</text>
<text x="115.7" y="149.5">SDI</text>
<text x="173.6" y="147">C25</text>
<text x="175.7" y="149.5">10nF</text>
<text x="187.4" y="147.4" transform="rotate(-90 187.4 147.4)">R7</text>
<text x="234.4" y="145.6">10uF</text>
<text x="43.6" y="152.1">560R</text>
<text x="61.9" y="150.8">FL2</text>
<text x="80.2" y="152.1">2K</text>
<text x="99.7" y="155.7" transform="rotate(-90 99.7 155.7)">AGND</text>
<text x="102.2" y="155.7" transform="rotate(-90 102.2 155.7)">DGND</text>
<text x="107.3" y="155.7" transform="rotate(-90 107.3 155.7)">REFGND</text>
<text x="109.9" y="155.7" transform="rotate(-90 109.9 155.7)">PAD</text>
<text x="113.2" y="152">SDO-0</text>
<text x="113.2" y="154.6">SDO-1</text>
<text x="160.5" y="150.1">GND</text>
<text x="184.6" y="153.9">GND</text>
<text x="184.8" y="150.9" transform="rotate(-90 184.8 150.9)">1K15</text>
<text x="218.6" y="152.1">C6</text>
<text x="219.7" y="154.6">100nF</text>
<text x="140.8" y="161.1">FB2</text>
<text x="187.1" y="161.5">GND</text>
<text x="225.2" y="157.7">GND</text>
<text x="107.4" y="166.6">GND</text>
<text x="141.4" y="163.4">100R@100MHz</text>
<text x="135.3" y="170.4">GND</text>
</g>
<g font-size="1.8" fill="#008400">
<text x="242.2" y="29.2">B15</text>
<text x="59.9" y="42.8">1uF</text>
<text x="112" y="49.2">1uF</text>
<text x="53.5" y="67">C1</text>
<text x="58.6" y="119">1uF</text>
<text x="110.7" y="125.4">1uF</text>
<text x="54.8" y="143.2">C7SRF0905A-102Y</text>
<text x="219.7" y="139.4">100nF</text>
<text x="50.1" y="148.6" transform="rotate(-90 50.1 148.6)">R11</text>
</g>
<g font-size="1.8">
<text x="235.2" y="36.8">SCLK</text>
<text x="237.5" y="41.9">SO</text>
<text x="238.4" y="39.4">SI</text>
<text x="227.9" y="47">CS_CURRENT</text>
<text x="228" y="44.4">CS_VOLTAGE</text>
<text x="68.3" y="53.2" transform="rotate(-90 68.3 53.2)">U1_GNDA</text>
<text x="89.9" y="53.2" transform="rotate(-90 89.9 53.2)">U1_GNDA</text>
<text x="230.7" y="49.5">CS_FLASH</text>
<text x="236.5" y="52.1">RST</text>
<text x="121.4" y="64.8">7 RST</text>
<text x="121" y="69.8">10SCLK</text>
<text x="121.4" y="67.3">9 CS_CURRENT</text>
<text x="121" y="74.9">11SO</text>
<text x="121.4" y="72.4">8 SI</text>
<text x="195.1" y="74.9">CS_FLASH 1</text>
<text x="228.1" y="74.9">2 SO</text>
<text x="228.1" y="72.4">5 SI</text>
<text x="131.2" y="82.5">U1_GNDA</text>
<text x="199.6" y="80">SCLK 6</text>
<text x="228.1" y="82.5">7 RST</text>
<text x="103.9" y="95.1" transform="rotate(-90 103.9 95.1)">U1_GNDA</text>
<text x="67.1" y="129.4" transform="rotate(-90 67.1 129.4)">U3_GNDA</text>
<text x="88.6" y="129.4" transform="rotate(-90 88.6 129.4)">U3_GNDA</text>
<text x="120.2" y="141">7 RST</text>
<text x="120.2" y="143.5">9 CS_VOLTAGE</text>
<text x="119.7" y="146">10SCLK</text>
<text x="120.2" y="148.6">8 SI</text>
<text x="119.7" y="151.1">11SO</text>
<text x="128.7" y="157.5">U3_GNDA</text>
<text x="102.6" y="171.3" transform="rotate(-90 102.6 171.3)">U3_GNDA</text>
</g>
<g font-size="1.8" fill="#0000c2">
<text x="158.7" y="46.4">3.4V Vfwd</text>
<text x="48.4" y="50.2">Optional Burden</text>
<text x="51" y="52.2">Resistor Link</text>
<text x="158.7" y="48.4">8.6V to drop</text>
<text x="158.7" y="50.5">20mA</text>
<text x="158.7" y="52.5">430 Ohm</text>
<text x="27.9" y="57.3">1V AC RMS input</text>
<text x="27.9" y="59.4">over clamp current</text>
<text x="61.2" y="58.4">v</text>
<text x="158.7" y="54.6">&lt;0.2 Watt</text>
<text x="27.9" y="61.4">rating</text>
<text x="27.9" y="63.5">(+-1.41V DC inst)</text>
<text x="154.9" y="67.8">May require loading to</text>
<text x="154.9" y="69.8">improved DCDC performance</text>
<text x="26.7" y="81">100A(rms) 1:2000 = 50mA(rms)</text>
<text x="26.7" y="83">41V(rms) target requires 82 Ohms</text>
<text x="26.7" y="85.1">5.80 Vpk @ 100A</text>
<text x="31.7" y="127.7">9Vrms @ 230V mains</text>
<text x="31.7" y="129.7">11Vrms @ 280V mains</text>
<text x="31.7" y="131.8">Division network results in</text>
<text x="31.7" y="133.8">approx 10Vpk @ output</text>
<text x="31.7" y="135.9">for ±2.5 × VREF ADC range</text>
</g>
<g font-size="1.4" fill="#840000">
<text x="191" y="121.9">14</text>
<text x="191" y="124.5">16</text>
<text x="191.8" y="121.9">5</text>
<text x="216.8" y="124.5">1</text>
<text x="191" y="127">17</text>
<text x="216.4" y="127">20</text>
<text x="191" y="137.2">11</text>
<text x="191.8" y="137.2">2</text>
<text x="216.4" y="132.1">18</text>
<text x="216.4" y="134.6">19</text>
<text x="191" y="139.7">10</text>
<text x="191.4" y="142.2">9</text>
<text x="216.8" y="139.7">5</text>
<text x="216.8" y="142.2">6</text>
<text x="216.8" y="149.9">7</text>
<text x="216.8" y="147.3">8</text>
<text x="191" y="154.9">21</text>
<text x="191.4" y="152.4">3</text>
</g>
<g font-size="1.4" fill="#008484">
<text x="195.3" y="122.7">OUT1</text>
<text x="195.3" y="125.2">FB1</text>
<text x="211.4" y="125.2">IN1</text>
<text x="195.3" y="127.8">PG1</text>
<text x="210.9" y="127.8">EN1</text>
<text x="195.3" y="137.9">OUT2</text>
<text x="206.4" y="132.8">SS_CTRL1</text>
<text x="208.5" y="135.4">NR/SS1</text>
<text x="195.3" y="140.5">FB2</text>
<text x="195.3" y="143">PG2</text>
<text x="210.9" y="143">EN2</text>
<text x="211.4" y="140.5">IN2</text>
<text x="206.4" y="148.1">SS_CTRL2</text>
<text x="195.3" y="153.2">GND</text>
<text x="195.3" y="155.7">EXT_PAD</text>
<text x="208.5" y="150.6">NR/SS2</text>
</g>
</svg>
